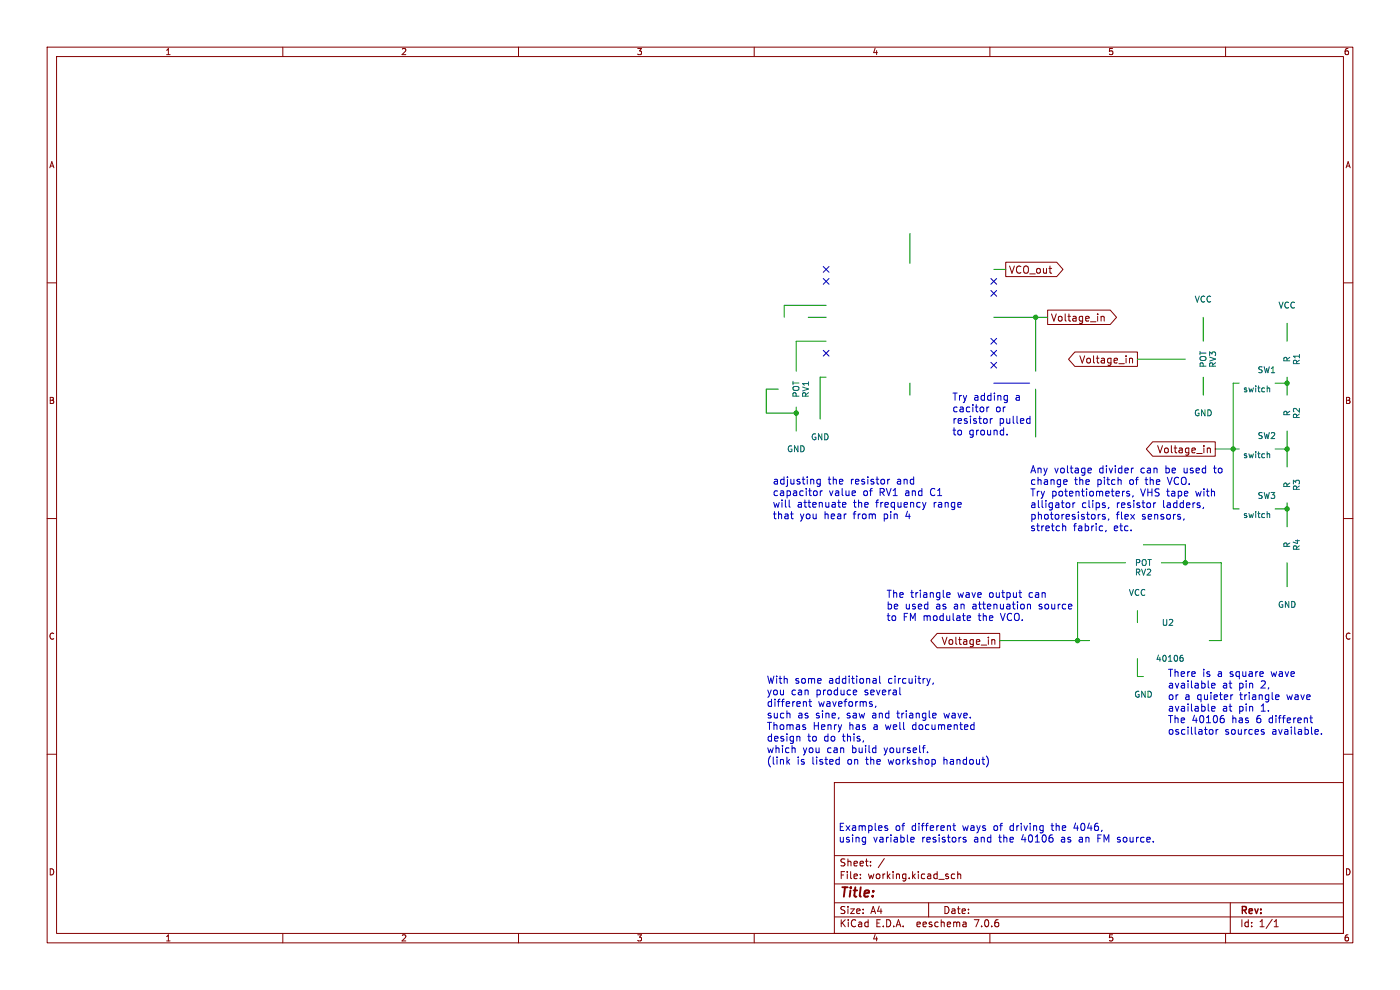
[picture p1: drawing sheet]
<svg xmlns="http://www.w3.org/2000/svg" width="297mm" height="210mm" viewBox="0 0 297 210" stroke-linecap="round" stroke-linejoin="round" font-family="sans-serif">
<g fill="none" stroke="#840000" stroke-width=".21">
<path d="M10 10h277v190h-277zM12 12h273v186h-273zM60 10v2M110 10v2M160 10v2M210 10v2M260 10v2M10 60h2M213.4 55.6h10.8l1.3 1.6-1.3 1.5h-10.8zM285 60h2M222.2 65.8h13.3l1.4 1.5-1.4 1.5h-13.3zM228 74.7h13.3v3h-13.3l-1.3-1.5z"/>
<path d="M233.6 67.1v1M233.6 67.2l.2-.1 .4 .1v.9M239.6 76v1M239.6 76.1l.2-.1 .4 .1 .1 .9M244.5 93.7h13.3v3.1h-13.3l-1.3-1.5zM256.1 95v1.1M256.1 95.2l.2-.2 .4 .1 .1 1M10 110h2M285 110h2M198.8 134.4h13.3v3h-13.3l-1.3-1.5zM210.4 135.7v1M210.4 135.8l.2-.1 .4 .1 .1 .9"/>
<path d="M10 160h2M285 160h2M177 166h108v32h-108zM60 198v2M110 198v2M160 198v2M177 194.5h108M177 191.5h108M177 187.5h108M177 181.5h108M182.5 186.3v.1M182.5 185.5v.1"/>
<path d="M184.7 183.6v.1M184.7 182.8v.1M187.6 182.1l-1.3 2M197 191.5v3M202.5 185.5l-.4-.1-.3 .3 .2 .6h.5M203.2 185.5l.2-.1 .3 .1 .1 .9M203.2 184.9v1.5M204.9 195.7l.1 .9M205 196.5l-.2 .1M205 196h-.2M210 198v2M260 198v2"/>
<path d="M261 191.5v6.5M270.3 196.6h.9M270.3 195.5l.4-.4v1.5"/>
</g>
<g fill="none" stroke="#0000c2" stroke-width=".21">
<path d="M209.4 86.3v1.1M209.8 86.3l-.4 .3M210.1 88.8v1M210.5 88.8l-.4 .3M210.8 81.3h7.6M213.3 83.9l.4 .1M213.6 92.1v.2M213.7 83.9v1.2l-.3 .3M213.7 84.8l-.4 .1M218.1 88.8l.4 .1M218.5 88.3v1.5M218.5 89.7l-.4 .1"/>
<path d="M231 99.3l.5 .1v.3l-.7 .1M240.5 99.3l-.3 .1M167.4 106.1v1.3l.2 .2M167.7 109h.6M168 110h.3M173.1 104.1l.3 .3v.4l-.3 .3M174 101.7v1.2l-.3 .3-.3-.1M174 104.1v1M174 101.7h-.4l-.3 .3 .1 .6h.6M174.5 104.1l-.5 .3M178.7 107.1l.8-.2-.1-.3h-.4l-.3 .2 .1 .7h.6M188.3 101.7v1"/>
<path d="M188.7 101.7l-.4 .3M195.7 106.6l.4 1M196.1 107.6l-.2 .4M196.4 106.6l-.3 1M225.4 111.1v1.5M225.4 111.7l.3-.1h.3l.1 1M225.9 101.8h.4l.1 .3-.7 .2M226.3 102.7l-.4 .1M226.5 106.7h.3l.2 .3-.1 .5-.4 .2M227.6 106.7v1M228 106.7l-.4 .3M231.5 100.2l-.5 .1"/>
<path d="M233 109.1v1M233.4 109.1l-.4 .3M234.4 109.2l-.3-.1-.2 .2v.3l.5 .1v.4h-.5M234.7 112.5l-.2 .3M235.2 107.6l-.1 .3M235.2 110.1l-.1 .2M237.8 101.8v1M238.6 104.2l-.5 .3M239.6 104.3l-.4-.1-.2 .2 .1 .2 .5 .2v.4h-.6M240.4 105.2l-.2 .2M244.7 106.7v1M245.2 106.7l-.5 .3"/>
<path d="M251.2 110.1l-.1 .2M255.3 107.6l-.1 .3M200.8 126.2l.8-.1-.1-.3-.4-.1-.3 .2 .1 .8h.6M205.3 131.6h.5M205.3 130.7l.4-.1 .2 .4-.7 .1M216.1 125.7h.6M216.4 126.7h.3M218 128.2v1M218 128.3l.2-.1h.3l.1 1M168.5 158.6l.2 .3v.8M169.3 156.2l.4 .2v.8M170.9 148.8l.2 .2v.8"/>
<path d="M170.9 154.3v.4M171.6 148.8h.6M171.8 148.3v1.3l.4 .2M181.2 146.4l.5 .1v.2l-.7 .2M181.7 147.3l-.5 .1M184.9 149.3l.2 .3-.2 .2M184.9 148.8l.1 .1M185.4 143.9h.3l.2 .2v.8M185.8 149.8l-.1 .3M185.9 144.9h-.5M185.9 144.3l-.5 .1M186.6 143.4v1.3l.2 .2"/>
<path d="M191 147.3l.1 .1M196.8 159.5v.2M197.3 143.9l-.3 1M198 144.9l-.1 .3M198.4 151.3l.2 .3-.7 .2M198.5 152.2l-.1 .1M206.2 153.7l.4 .1M206.6 154.7l-.4 .1M206.6 153.2v1.6M256.7 154.8l.3-.1 .3 .3-.1 .7h-.5M257 145.4l.8-.1-.1-.3-.4-.1-.3 .3 .1 .7h.6M257 150.4l.8-.2-.1-.3-.4-.1-.3 .3 .1 .7h.6"/>
<path d="M258 154.7v1.1M258.4 154.7l-.4 .3M259.1 152.4h.5l.1 .3v.5l-.6 .1M261.5 147.4l-.3 .1M267.8 154.7l.3 .1M267.8 155.3h.3l.1 .2-.2 .3h-.3M270.7 147.5l.4-.1 .2 .4-.7 .1M270.7 148.3h.6M277.9 152.3h.5M278.1 151.8v1.3l.3 .2M279.2 154.7l.4 .1 .1 .3-.7 .2M279.6 155.7l-.4 .1"/>
<path d="M280.3 155.6v.2M167.1 161.5l.4 .6M167.5 161.1l-.6 .6M177.6 161.1l.4 .1M178 160.6v1.5M178 162l-.4 .1M183.5 177.6l.1 .1M183.6 177.6v1.2l-.1 .3M183.6 178.6h-.1M187.8 175.6l.5 .1 .1 .3-.3 .2-.4-.1M187.8 175.2h.5M193.3 178.6h.6"/>
<path d="M193.3 177.7l.4-.1 .2 .4-.7 .1M202.1 175.2h.6M202.4 174.6v1.4l.3 .2M204.9 177.7l-.4-.1-.2 .2 .1 .2 .5 .2v.4h-.6M209.6 161v1M229 178.1v.5M232.9 177.8h.5M232.9 177.1v1.5"/>
</g>
<g fill="none" stroke="#009600" stroke-width=".21">
<path d="M193 49.5v6.4M210.8 57.2h2.6M171.4 67.3h3.9M175.3 64.8h-8.9v2.5M175.3 72.4h-6.4v6.3M210.8 67.3h11.4M219.7 67.3v11.4M241.3 76.2h10.2M255.3 67.3v5.1M273 68.6v3.8M165.1 82.6h-2.5v5h6.3M168.9 86.4v5"/>
<path d="M175.3 80h-1.3v8.9M193 81.3v2.5M219.7 82.6v10.1M255.3 80v3.8M257.8 95.3h5.1M262.9 81.3h-1.3v26.7h1.3M270.5 95.3h2.5M270.5 81.3h2.5M273 80v3.8M273 91.4v7.7M238.8 119.4h-10.2v16.5M242.6 115.6h8.9v3.8"/>
<path d="M246.4 119.4h12.7v16.5h-2.6M270.5 108h2.5M273 106.7v5.1M273 119.4v5.1M212.1 135.9h19M241.3 129.5v2.6M241.3 139.7v3.8h1.3"/>
</g>
<g fill="none" stroke="#000084" stroke-width=".21">
<path d="M174.7 56.5l1.2 1.3M174.7 59.1l1.2 1.2M175.9 56.5l-1.2 1.3M175.9 59.1l-1.2 1.2M210.2 59.1l1.2 1.2M211.4 59.1l-1.2 1.2M174.7 74.3l1.2 1.2M175.9 74.3l-1.2 1.2M210.2 76.9l1.2 1.2M210.2 74.3l1.2 1.2M210.2 61.6l1.2 1.2M210.2 71.8l1.2 1.2"/>
<path d="M211.4 76.9l-1.2 1.2M211.4 74.3l-1.2 1.2M211.4 61.6l-1.2 1.2M211.4 71.8l-1.2 1.2"/>
</g>
<path d="M269 82.3l.4 .2v.6M269 96.3l.4 .1v.7M269 109l.4 .1v.7M250.5 139.5l.4 .1 .1 .1v.5l-.5 .1M250.9 139l-.4 .1" fill="none" stroke="#006464" stroke-width=".21"/>
<g fill="#009600" stroke="#009600" stroke-width=".21">
<circle cx="219.7" cy="67.3" r=".46"/>
<circle cx="168.9" cy="87.6" r=".46"/>
<circle cx="261.6" cy="95.3" r=".46"/>
<circle cx="273" cy="81.3" r=".46"/>
<circle cx="273" cy="95.3" r=".46"/>
<circle cx="273" cy="108" r=".46"/>
<circle cx="251.5" cy="119.4" r=".46"/>
<circle cx="228.6" cy="135.9" r=".46"/>
</g>
<text font-size="2.8" fill="#840000" x="178" y="190.9">Title:</text>
<g font-size="2.1" fill="#840000">
<text x="213.9" y="58.2">VCO_out</text>
<text x="222.8" y="68.4">Voltage_in</text>
<text x="228.9" y="77.3">Voltage_in</text>
<text x="245.4" y="96.3">Voltage_in</text>
<text x="199.7" y="137">Voltage_in</text>
<text x="178" y="184">Sheet:</text>
<text x="178" y="186.7">File:</text>
<text x="184.1" y="186.7">working.kicad_sch</text>
<text x="178" y="196.9">KiCad</text>
<text x="178" y="194.1">Size:</text>
<text x="184.7" y="194.1">A4</text>
<text x="185.7" y="196.9">E.D.A.</text>
<text x="194.6" y="196.9">eeschema</text>
<text x="200" y="194.1">Date:</text>
<text x="207" y="196.9">7.0.6</text>
<text x="263" y="194.3">Rev:</text>
<text x="263" y="196.9">Id:</text>
<text x="267.1" y="196.9">1/1</text>
</g>
<g font-size="2.1" fill="#0000c2">
<text x="201.9" y="85.1">Try</text>
<text x="201.9" y="87.6">cacitor</text>
<text x="206.5" y="85.1">adding</text>
<text x="211.2" y="87.6">or</text>
<text x="215.4" y="85.1">a</text>
<text x="201.9" y="90">resistor</text>
<text x="201.9" y="92.5">to</text>
<text x="205.5" y="92.5">ground.</text>
<text x="211.9" y="90">pulled</text>
<text x="218.4" y="100.5">Any</text>
<text x="223.6" y="100.5">voltage</text>
<text x="233.2" y="100.5">divider</text>
<text x="242.1" y="100.5">can</text>
<text x="247.5" y="100.5">be</text>
<text x="251.5" y="100.5">used</text>
<text x="258.1" y="100.5">to</text>
<text x="163.8" y="102.9">adjusting</text>
<text x="163.8" y="105.3">capacitor</text>
<text x="163.8" y="107.8">will</text>
<text x="169.1" y="107.8">attenuate</text>
<text x="175.6" y="102.9">the</text>
<text x="175.8" y="105.3">value</text>
<text x="180.5" y="102.9">resistor</text>
<text x="181.1" y="107.8">the</text>
<text x="183.1" y="105.3">of</text>
<text x="186" y="107.8">frequency</text>
<text x="186.7" y="105.3">RV1 and</text>
<text x="190.4" y="102.9">and</text>
<text x="197.8" y="105.3">C1</text>
<text x="198.3" y="107.8">range</text>
<text x="218.4" y="103">change</text>
<text x="218.4" y="105.4">Try</text>
<text x="218.4" y="107.9">alligator</text>
<text x="223" y="105.4">potentiometers,</text>
<text x="227.9" y="103">the</text>
<text x="229.4" y="107.9">clips,</text>
<text x="232.8" y="103">pitch</text>
<text x="236.9" y="107.9">resistor</text>
<text x="239.7" y="103">of</text>
<text x="242" y="105.4">VHS tape</text>
<text x="243.3" y="103">the</text>
<text x="246.8" y="107.9">ladders,</text>
<text x="248.2" y="103">VCO.</text>
<text x="254" y="105.4">with</text>
<text x="163.8" y="110.2">that</text>
<text x="169.6" y="110.2">you</text>
<text x="174.9" y="110.2">hear</text>
<text x="181.2" y="110.2">from</text>
<text x="187.7" y="110.2">pin</text>
<text x="192.5" y="110.2">4</text>
<text x="218.4" y="110.3">photoresistors,</text>
<text x="218.4" y="112.8">stretch</text>
<text x="227.7" y="112.8">fabric,</text>
<text x="236.3" y="112.8">etc.</text>
<text x="236.7" y="110.3">flex</text>
<text x="242.3" y="110.3">sensors,</text>
<text x="188" y="126.9">The</text>
<text x="188" y="129.4">be</text>
<text x="188" y="131.8">to</text>
<text x="191.5" y="131.8">FM modulate</text>
<text x="192" y="129.4">used</text>
<text x="193.1" y="126.9">triangle</text>
<text x="198.6" y="129.4">as</text>
<text x="202.5" y="129.4">an</text>
<text x="203.2" y="126.9">wave</text>
<text x="206.6" y="129.4">attenuation</text>
<text x="207.7" y="131.8">the</text>
<text x="210" y="126.9">output</text>
<text x="212.6" y="131.8">VCO.</text>
<text x="218.5" y="126.9">can</text>
<text x="220.8" y="129.4">source</text>
<text x="247.6" y="143.7">There</text>
<text x="255.1" y="143.7">is</text>
<text x="258.3" y="143.7">a</text>
<text x="261" y="143.7">square</text>
<text x="270" y="143.7">wave</text>
<text x="162.6" y="145.1">With</text>
<text x="162.6" y="147.6">you</text>
<text x="167.8" y="147.6">can</text>
<text x="168.6" y="145.1">some</text>
<text x="173.2" y="147.6">produce</text>
<text x="175.9" y="145.1">additional</text>
<text x="183.6" y="147.6">several</text>
<text x="188.6" y="145.1">circuitry,</text>
<text x="247.6" y="146.1">available</text>
<text x="247.6" y="148.6">or</text>
<text x="251.3" y="148.6">a</text>
<text x="254" y="148.6">quieter</text>
<text x="259.3" y="146.1">at</text>
<text x="262.8" y="146.1">pin</text>
<text x="263.2" y="148.6">triangle</text>
<text x="267.6" y="146.1">2,</text>
<text x="273.3" y="148.6">wave</text>
<text x="162.6" y="150">different</text>
<text x="162.6" y="152.5">such</text>
<text x="162.6" y="154.9">Thomas</text>
<text x="169.2" y="152.5">as</text>
<text x="172.4" y="154.9">Henry</text>
<text x="173.1" y="152.5">sine,</text>
<text x="173.5" y="150">waveforms,</text>
<text x="179.8" y="152.5">saw</text>
<text x="180.1" y="154.9">has</text>
<text x="185.3" y="152.5">and</text>
<text x="185.4" y="154.9">a</text>
<text x="188.1" y="154.9">well</text>
<text x="190.8" y="152.5">triangle</text>
<text x="193.9" y="154.9">documented</text>
<text x="200.8" y="152.5">wave.</text>
<text x="247.6" y="151.1">available</text>
<text x="247.6" y="153.5">The</text>
<text x="247.6" y="156">oscillator</text>
<text x="252.8" y="153.5">40106</text>
<text x="259.3" y="151.1">at</text>
<text x="259.8" y="156">sources</text>
<text x="261.4" y="153.5">has</text>
<text x="262.8" y="151.1">pin</text>
<text x="266.7" y="153.5">6</text>
<text x="267.6" y="151.1">1.</text>
<text x="269.5" y="153.5">different</text>
<text x="269.9" y="156">available.</text>
<text x="162.6" y="157.4">design</text>
<text x="162.6" y="159.9">which</text>
<text x="170.3" y="159.9">you</text>
<text x="171.3" y="157.4">to</text>
<text x="174.8" y="157.4">do</text>
<text x="175.5" y="159.9">can</text>
<text x="178.9" y="157.4">this,</text>
<text x="180.9" y="159.9">build</text>
<text x="187.8" y="159.9">yourself.</text>
<text x="162.6" y="162.3">(link</text>
<text x="169" y="162.3">is</text>
<text x="172.3" y="162.3">listed</text>
<text x="179.9" y="162.3">on</text>
<text x="184" y="162.3">the</text>
<text x="188.9" y="162.3">workshop</text>
<text x="200.7" y="162.3">handout)</text>
<text x="177.8" y="176.4">Examples</text>
<text x="177.8" y="178.8">using</text>
<text x="185.2" y="178.8">variable</text>
<text x="189.9" y="176.4">of</text>
<text x="193.4" y="176.4">different</text>
<text x="195.6" y="178.8">resistors</text>
<text x="204.4" y="176.4">ways</text>
<text x="206.8" y="178.8">and</text>
<text x="211.1" y="176.4">of</text>
<text x="212.2" y="178.8">the</text>
<text x="214.6" y="176.4">driving</text>
<text x="217.1" y="178.8">40106</text>
<text x="223.6" y="176.4">the</text>
<text x="225.7" y="178.8">as</text>
<text x="228.5" y="176.4">4046,</text>
<text x="229.6" y="178.8">an</text>
<text x="233.7" y="178.8">FM source.</text>
</g>
<g font-size="1.8" fill="#840000">
<text x="35" y="11.9">1</text>
<text x="85" y="11.9">2</text>
<text x="135" y="11.9">3</text>
<text x="185" y="11.9">4</text>
<text x="235" y="11.9">5</text>
<text x="285" y="11.9">6</text>
<text x="10.3" y="35.9">A</text>
<text x="285.3" y="35.9">A</text>
<text x="10.3" y="85.9">B</text>
<text x="285.3" y="85.9">B</text>
<text x="10.3" y="135.9">C</text>
<text x="285.3" y="135.9">C</text>
<text x="10.3" y="185.9">D</text>
<text x="285.3" y="185.9">D</text>
<text x="35" y="199.9">1</text>
<text x="85" y="199.9">2</text>
<text x="135" y="199.9">3</text>
<text x="185" y="199.9">4</text>
<text x="235" y="199.9">5</text>
<text x="285" y="199.9">6</text>
</g>
<g font-size="1.8" fill="#006464">
<text x="253.4" y="64.4">VCC</text>
<text x="271.1" y="65.6">VCC</text>
<text x="273.9" y="76.9" transform="rotate(-90 273.9 76.9)">R</text>
<text x="275.9" y="77.5" transform="rotate(-90 275.9 77.5)">R1</text>
<text x="256.1" y="78.1" transform="rotate(-90 256.1 78.1)">POT</text>
<text x="258.2" y="78.1" transform="rotate(-90 258.2 78.1)">RV3</text>
<text x="263.6" y="83.4">switch</text>
<text x="266.7" y="79.3">SW1</text>
<text x="169.8" y="84.4" transform="rotate(-90 169.8 84.4)">POT</text>
<text x="171.8" y="84.4" transform="rotate(-90 171.8 84.4)">RV1</text>
<text x="253.2" y="88.5">GND</text>
<text x="273.9" y="88.4" transform="rotate(-90 273.9 88.4)">R</text>
<text x="275.9" y="89" transform="rotate(-90 275.9 89)">R2</text>
<text x="172" y="93.6">GND</text>
<text x="266.7" y="93.3">SW2</text>
<text x="166.9" y="96.1">GND</text>
<text x="263.6" y="97.4">switch</text>
<text x="266.7" y="106">SW3</text>
<text x="273.9" y="103.6" transform="rotate(-90 273.9 103.6)">R</text>
<text x="275.9" y="104.2" transform="rotate(-90 275.9 104.2)">R3</text>
<text x="263.6" y="110.1">switch</text>
<text x="273.9" y="116.3" transform="rotate(-90 273.9 116.3)">R</text>
<text x="275.9" y="116.9" transform="rotate(-90 275.9 116.9)">R4</text>
<text x="240.7" y="122.3">RV2</text>
<text x="240.7" y="120.2">POT</text>
<text x="239.4" y="126.6">VCC</text>
<text x="271" y="129.1">GND</text>
<text x="246.4" y="132.9">U2</text>
<text x="245.1" y="140.6">40106</text>
<text x="240.5" y="148.2">GND</text>
</g>
</svg>
